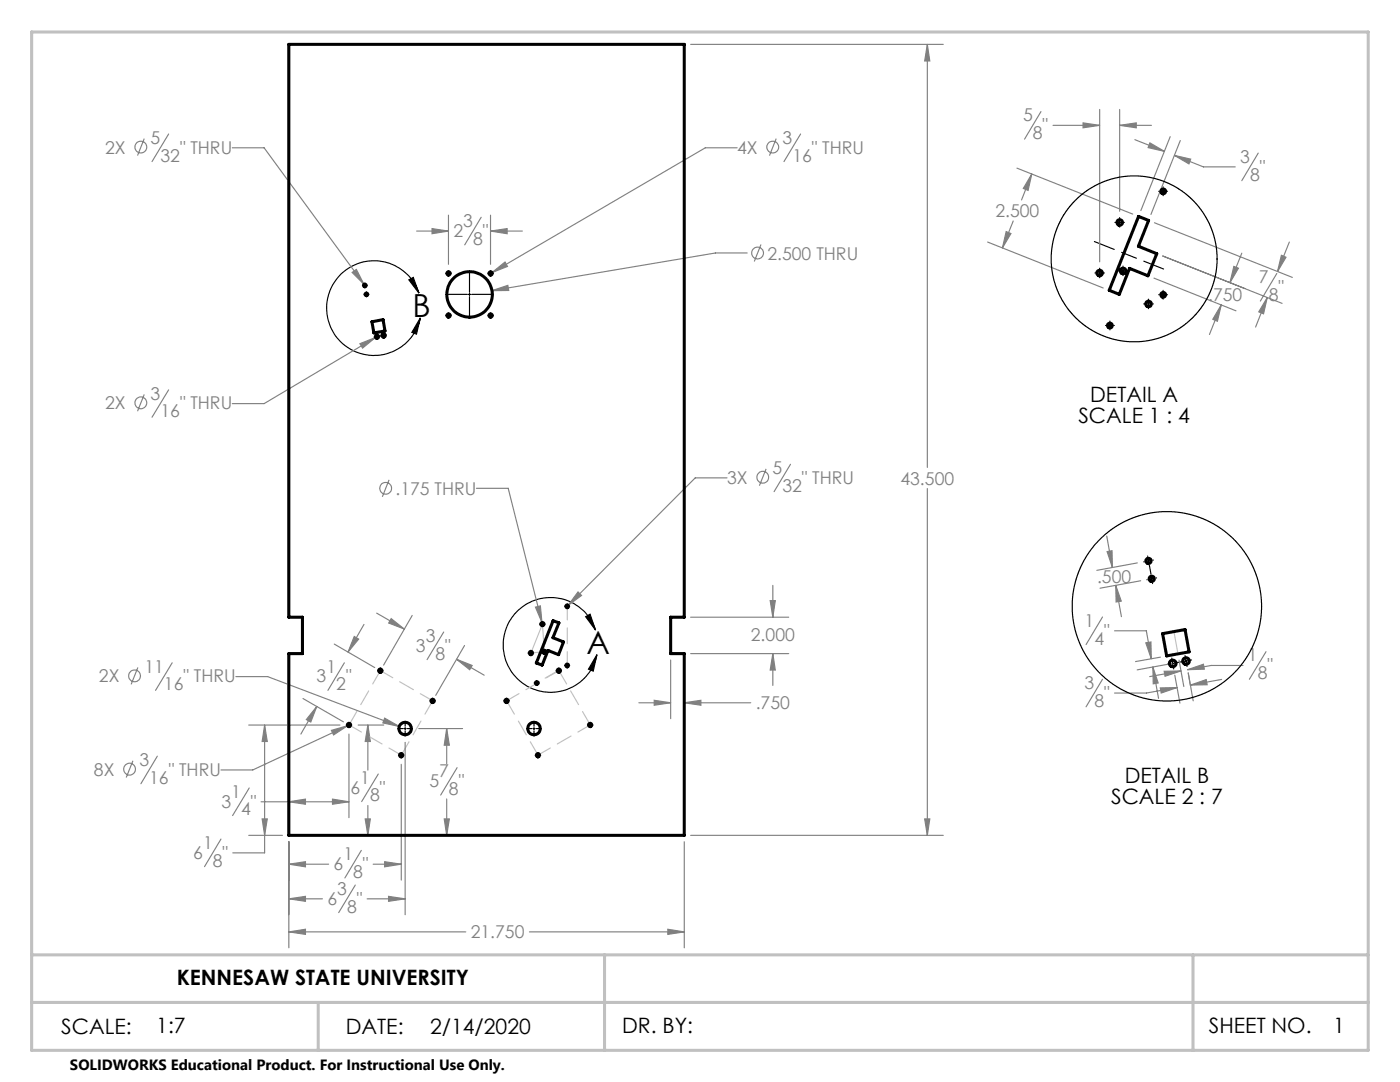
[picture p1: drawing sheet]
<svg xmlns="http://www.w3.org/2000/svg" width="279mm" height="216mm" viewBox="0 0 279 216" stroke-linecap="round" stroke-linejoin="round" font-family="sans-serif">
<g fill="none" stroke="#808080" stroke-width=".23">
<path d="M137.8 8.9h50.4M185.1 8.9l.5 3.3h-1.1zM185.1 8.9v84.4M28.8 27.7l-1.4 3.3M33.7 26.7l-3.4 5.5M46.4 29.5h6.3l19.9 27.2M147.1 29.5h-6.3l-42.6 24.9M154.9 27.7l-1.3 3.3M159.8 26.7l-3.3 5.5M203 33.5l23.1 9.2M205.9 34.7l-.7 3.3-1-.4zM205.9 34.7l-2 5.2"/>
<path d="M207.8 22.3l-3.3 5.5M210.1 25h9.4M216.1 24.5l3.4 .5-3.4 .5zM219.5 21.8v30.4M223.4 25l3.4-.5v1zM223.4 21.8v20.4M223.4 25h6.4M226.5 27.9l5.9 2.3M229.5 28.5l2.9 1.7-3.3-.7zM233.5 27.3l-5.8 14.7M234.4 31l3.2 .7-.3 1zM234.4 31l5.8 2.3h6.3"/>
<path d="M235.5 28l-5.8 14.8M251.1 30.6l-3.3 5.5M70.3 54.4l.8-.6 1.5 2.9zM83.1 46.1h6.4M86.2 45.6l3.3 .5-3.3 .5zM89.5 42.9v9.8M96 43.4l-3.3 5.5M97.9 46.1l3.3-.5v1zM97.9 42.9v9.8M97.9 46.1h6.3M98.2 58l3.2-1.1 .1 1.1zM98.2 54.4l2.6-2.1 .5 .9z"/>
<path d="M149.1 50.5h-6.3l-44.6 7.5M151.9 48.8l-1.4 3.4M197.1 48.3l23.1 9.2M200.8 46.2l1 .4-1.7 2.9zM202.2 44.1l-2.1 5.4M230.3 55.5l16.4 6.5M230.4 44.4l27.5 11M232.1 51.1l23.8 9.4M246.2 53.2l1 .3-1.7 2.9zM247.8 50.5l-2.3 5.9M252.9 59.4l-.7 3.2-1-.4zM252.9 59.4l-2.3 5.9"/>
<path d="M254.8 54.6l-3.3 5.5M255.7 50.9l.9 .4-1.6 2.9zM257.3 48.3l-2.3 5.9M28.8 78.7l-1.4 3.4M33.7 77.8l-3.4 5.5M71.8 68.6l3.1-1.3-2.5 2.2zM74.9 67.3l-22.2 13.2h-6.3M243.7 60.8l-.7 3.3-1-.4zM243.7 60.8l-2.3 5.9M77.6 95.7l-1.3 3.4M95.1 97.4h6.3l6.8 26.8M145.1 95.4h-6.4l-25.3 25.4"/>
<path d="M152.9 93.6l-1.3 3.3M157.8 92.6l-3.3 5.5M185.1 97.5v69.2M115.4 118.1l.7 .7-2.7 2zM153.7 119.8h1l-.5 3.4zM154.2 116.8v6.4M220.9 107l1.1 6.2M220.9 110.1l1-.2 .1 3.3zM222.7 116.8l1.1 3.1-1.1 .2zM222.7 116.8l1.1 6.2M227 112.3l-8.1 1.5M227.6 115.9l-8.1 1.5"/>
<path d="M27.5 133.2l-1.3 3.4M34.4 132.3l-3.4 5.5M47.1 135h6.3l26.3 10M60.5 139.4l8 4.6M66.7 128.5l8.1 4.7M68.7 132.3l-3.3 5.5M70.7 127l.9 .5-2.1 2.6zM72.6 124.6l-3.1 5.5M75.2 122.3l5.5 3.2M78.1 123.4l2.6 2.1-3.1-1.2zM82.3 122.8l-5.7 9.9M88.5 126.1l-3.3 5.5"/>
<path d="M91.1 131.6l3.1 1.2-.5 .8zM91.1 131.6l5.5 3.1M92.7 128.8l-5.7 9.9M106.9 121.1l.9-.2 .4 3.3zM130.6 139.7l3.2 .5-3.2 .5zM133.8 131.7v11.7M137.8 123.2h19.6M137.8 130.4h19.6M154.2 130.4l.5 3.3h-1zM154.2 130.4v6.4M220 135.5l-3.3 5.5M220 123.1l-3.3 5.5"/>
<path d="M222.4 125.9h6.4l1 5.5M228.7 128.3l1-.2 .1 3.3zM230.1 133.1l1 3.2-.9 .2zM230.1 133.1l1.1 6.2M231.6 137.3l3.3-.1-3.2 1.1zM231.6 131.1l-5 .9M232.3 133.9h3.4l-3.2 1zM233.9 132.4l-7 1.3M234.5 134.7l1 5.6M234.9 137.2l-6.1 1.1h-6.4M235.3 131.7l1 5.3M235.7 133.9l-6.3 1.1"/>
<path d="M237 133.6l3.2-1.1 .1 1zM237.6 136.7l3.1-1.1 .2 1zM237.6 136.7l-.5-2.4 1 5.5M243.8 135.6l-6.2 1.1M248.1 132.8h-6.4l-4.7 .8M252.7 130l-3.4 5.5M26.5 151.8l-1.3 3.4M31.4 150.9l-3.3 5.5M49.6 144.7h18.2M49.7 157.2l-3.3 5.5M52.1 160h17.5M52.8 144.7l.5 3.3h-1z"/>
<path d="M52.8 144.7v25.5h-6.3M57.6 160l3.4-.5v1zM63.2 141l-1.2 3.1-.9-.5zM63.2 141l-3.2 5.5M66.1 145.7l3.3-.9-2.8 1.8zM66.4 159.5l3.2 .5-3.2 .5zM69.4 144.8l-19 8.8h-6.3M69.6 146.5v16.7M71.5 144.7h5.1M73.4 144.7l.5 3.3h-1zM73.4 144.7v9M75.5 154.4l-3.3 5.5"/>
<path d="M76.8 143.3l2.9 1.7-3.3-.7zM80.1 152.5v23.1M80.9 148.1v34.4M83.6 145.4h8.7M89.1 145.4l.6 3.3h-1zM89.1 145.4v7M89.1 159.4v7.3M91.2 153.2l-3.3 5.4M127.5 140.2h6.3M136.6 140.2l3.3-.5v1zM136.6 140.2h13.2M44.1 167.4l-3.3 5.5"/>
<path d="M49.6 166.7h6.8M52.3 163.4h1l-.5 3.3zM57.6 179.4l3.4-.5v.9zM57.6 172.4l3.4-.5v1.1zM57.6 168v21.1M57.6 179.4h6.7M57.6 172.4h8M70.9 176.6l-3.3 5.5M72.1 169.7l-3.3 5.5M72.9 163.4h1l-.5 3.3zM73.3 179.4h7.6M73.4 160.7v6"/>
<path d="M74.5 172.4h5.6M76.8 171.9l3.3 .5-3.3 .6zM77.5 178.9l3.4 .5-3.4 .4zM88.7 163.4h1l-.6 3.3zM136.6 168v21.1M137.8 166.7h50.4M184.5 163.4h1.1l-.5 3.3zM57.6 185.9l3.4-.5v1zM57.6 185.9h35.4M105.7 185.9h30.9M133.3 185.4l3.3 .5-3.3 .5z"/>
<circle cx="28.1" cy="29.4" r="1.18"/>
<circle cx="154.2" cy="29.4" r="1.18"/>
<circle cx="151.2" cy="50.5" r="1.18"/>
<circle cx="28.1" cy="80.4" r="1.17"/>
<circle cx="77" cy="97.4" r="1.18"/>
<circle cx="152.2" cy="95.2" r="1.18"/>
<circle cx="26.9" cy="134.9" r="1.19"/>
<circle cx="25.9" cy="153.5" r="1.17"/>
</g>
<g fill="none" stroke="#000" stroke-width=".23">
<path d="M231.2 38.2h.2M231.7 38.2h.9M232.1 37.3v.1M232.1 37.8v.8M232.1 39v.1M232.9 38.2h.1M72.3 56.9h.1M72.6 56.9h.4M72.6 58.7h.1M72.8 56.5h.1M72.8 56.7v.5M72.8 57.4h.1"/>
<path d="M72.9 58.7h.4M73.1 58.2v.1M73.1 58.5v.4M73.1 59.2h.1M73.3 56.9h.1M73.6 58.7h.1M81.6 55.8l.9-.4 1.1 3.1zM83.6 58.5a9.5 9.5 0 0 0-14.8-4.4 9.5 9.5 0 0 0 .9 15.4 9.5 9.5 0 0 0 14.2-6.1M88.9 58.7h4.4M89 54.5h.1M89.3 54.5h.4M89.5 54v.1"/>
<path d="M89.5 54.3v.5M89.5 55v.1M90 54.5h.1M93.5 58.7h.4M93.7 54v4.3M93.7 58.5v.5M93.7 59.2v4.3M94.2 58.7h4.3M97.4 54.5h.1M97.7 54.5h.4M97.9 54v.1M97.9 54.3v.5"/>
<path d="M97.9 55v.1M98.4 54.5h.1M218.5 54.5h.2M219.1 54.5h.8M219.5 53.5v.2M219.5 54.1v.8M219.5 55.3v.1M220.2 54.5h.2M222.5 44.4h.2M223.1 44.4h.8M223.2 54h.1M223.4 43.4v.2"/>
<path d="M223.4 44v.8M223.4 45.2v.1M223.7 54h.8M224.1 53.1v.2M224.1 53.7v.8M224.1 54.9v.1M224.3 44.4h.1M224.9 54h.2M229.2 59.7v.2M231.2 58.8h.2M231.7 58.8h.9M232.1 57.9v.1"/>
<path d="M232.1 58.4v.8M232.1 59.6v.1M232.9 58.8h.1M74.7 67.3h.1M75.1 66.6v.1M75.2 67v.2M75.2 67.2h-.2M75.2 67.2v.2M75.3 67.6v.1M75.5 67.1l-.3 .1M76.4 66.4l.1 .1M76.5 66.7l.1 .3"/>
<path d="M76.6 67h-.3M76.6 67v.2M76.6 67.4l.1 .1M76.8 66.9l-.2 .1M77 66.9h.1M83.9 63.4l-.8 3.3-.9-.4zM89 62.9h.1M89.3 62.9h.4M89.5 62.4v.1M89.5 62.7v.5M89.5 63.4v.1M90 62.9h.1"/>
<path d="M97.4 62.9h.1M97.7 62.9h.4M97.9 62.4v.1M97.9 62.7v.5M97.9 63.4v.1M98.4 62.9h.1M220.6 64.9h.1M221.1 64.9h.8M221.5 64.1v.1M221.5 64.6v.7M221.5 65.8h.1M222.3 64.9h.1"/>
<path d="M228.2 60.6h.2M228.8 60.6h.8M229.2 60.3v.8M229.2 61.5v.1M230 60.6h.2M228.3 112.1h-.1M228.9 115.7h.1M229 110.9l.1 .1M229.1 111.5l.1 .4M229.2 111.9l-.4 .1M229.2 111.9l.1 .5M229.7 111.8l-.5 .1"/>
<path d="M229.8 115v.5M229.8 115.5l-.4 .1M229.8 115.5l.1 .5M230 116.4v.1M230.1 111.8h.1M230.3 115.4l-.5 .1M230.8 115.3h.1M75.4 133.8h.1M75.7 133.8h.4M75.9 133.3v.1M75.9 133.6v.5M75.9 134.3v.1"/>
<path d="M76.3 133.8h.1M85.8 139.8h.1M86.1 139.8h.5M86.3 139.3v.1M86.3 139.6v.5M86.8 139.8h.1M100.5 139.8h.1M100.9 139.8h.4M101.1 139.3v.1M101.1 139.6v.5M101.6 139.8h.1M105.4 130.3h.1"/>
<path d="M105.7 130.3h.5M105.9 129.8v.1M105.9 130.1v.4M105.9 130.7v.1M106.4 130.3h.1M106.6 136.3h.1M106.9 136.3h.5M107.1 135.8h.1M107.1 136.1v.4M107.1 136.7v.1M107.6 136.3h.1M107.7 124.5h.1"/>
<path d="M108 124.5h.5M108.1 130.1h.1M108.2 124v.1M108.2 124.3v.5M108.2 125v.1M108.4 130.1h.4M108.6 129.5v.1M108.6 129.8v.5M108.6 130.5v.1M108.7 124.5h.1M109.1 130.1h.1M111 133.8h.1"/>
<path d="M111.3 133.8h.5M111.5 133.3v.1M111.5 133.6v.5M111.5 134.3v.1M112 133.8h.1M112.7 132.8h.1M112.7 121h.1M113 132.8h.4M113 121h.4M113.2 120.5h.1M113.2 120.8v.4M113.2 121.4v.1"/>
<path d="M113.2 132.3h.1M113.2 132.5v.5M113.2 133.2v.1M113.7 132.8h.1M113.7 121h.1M116.9 123l.9-.4 1.1 3.1zM118.9 125.7a9.4 9.4 0 0 0-14.9-4.4 9.4 9.4 0 0 0 .9 15.4 9.4 9.4 0 0 0 14.2-6.1M119.1 130.6l-.7 3.3-1-.4zM233.2 132.5l-.3 .1M233.9 131.3v.2M234 131.9v.5M234 132.4l.1 .4"/>
<path d="M234 132.4l-.4 .1M234.2 133.3v.2M234.5 132.3l-.5 .1M236.5 130.8v.2M236.6 131.4l.1 .5M236.7 131.9l.1 .5M236.7 131.9l-.4 .1M236.9 132.8v.2M237.1 131.8l-.4 .1M237.8 131.7h-.2M69.1 144.7h.1M69.4 144.7h.5"/>
<path d="M69.6 144.1v.1M69.6 144.4v.5M69.6 145.1v.1M70.1 144.7h.1M79.4 145.4h1M79.5 150.7h.1M79.8 150.7h.5M80.1 150.1v.1M80.1 150.5v.4M80.1 151.1v.1M80.5 150.7h.1M80.6 145.4h.5"/>
<path d="M80.9 143.9v1M80.9 145.2v.4M80.9 145.8v1.1M81.3 145.4h1M86.3 140.3v.1M101.1 140.3v.1M105.1 145.4h1M106.4 145.4h.4M106.6 143.9v1M106.6 145.2v.4M106.6 145.8v1.1M106.8 150.7h.1"/>
<path d="M107 145.4h1.1M107.1 150.7h.5M107.4 150.1v.1M107.4 150.5v.4M107.4 151.1v.1M107.8 150.7h.1M117.2 144.7h.1M117.5 144.7h.5M117.8 144.1v.1M117.8 144.4v.5M117.8 145.1v.1M118.3 144.7h.1"/>
</g>
<path d="M75.7 67.1l.4-.1M229.4 112.8l.3 1.8M235.8 132l-.8 .2" fill="none" stroke="#000" stroke-width=".23" stroke-dasharray="19 1.6 3.2 1.6"/>
<path d="M218.4 48.2l13.8 5.5" fill="none" stroke="#000" stroke-width=".23" stroke-dasharray="19 1.6 3.2 1.6" stroke-dashoffset="14.8"/>
<path d="M113.2 121v11.8" fill="none" stroke="#c0c0c0" stroke-width=".23" stroke-dasharray="19 1.6 3.2 1.6" stroke-dashoffset="16.3"/>
<path d="M113.2 132.8l-6.1 3.5" fill="none" stroke="#c0c0c0" stroke-width=".23" stroke-dasharray="19 1.6 3.2 1.6" stroke-dashoffset="18.7"/>
<path d="M75.9 133.8l10.4 6M111.5 133.8l-10.4 6M69.7 144.7l10.4 6M107.4 150.7l10.4-6" fill="none" stroke="#c0c0c0" stroke-width=".23" stroke-dasharray="19 1.6 3.2 1.6" stroke-dashoffset="16.2"/>
<path d="M75.9 133.8l-6.2 10.9M86.3 139.8l-6.2 10.9M101.1 139.8l6.3 10.9M117.8 144.7l-6.3-10.9" fill="none" stroke="#c0c0c0" stroke-width=".23" stroke-dasharray="19 1.6 3.2 1.6" stroke-dashoffset="16"/>
<path d="M106 130.3l2.3-5.8M108.3 124.5l.3 5.5M108.6 130l-2.6 .3M234.3 126l.8 4.5" fill="none" stroke="#c0c0c0" stroke-width=".23" stroke-dasharray="19 1.6 3.2 1.6"/>
<path d="M6.3 6.4h266.7v203.2h-266.7zM6.3 190.5h266.7M120.7 190.5v19.1M238.1 190.5v19.1M6.3 200h266.7M63.5 200v9.6" fill="none" stroke="#c0c0c0" stroke-width=".61"/>
<path d="M116.9 123l.9-.4 1.1 3.1zM119.1 130.6l-.7 3.3-1-.4zM81.6 55.8l.9-.4 1.1 3.1zM83.9 63.4l-.8 3.3-.9-.4z" fill="#000"/>
<g fill="#808080">
<path d="M78.1 123.4l2.6 2.1-3.1-1.2zM91.1 131.6l3.1 1.2-.5 .8zM70.7 127l.9 .5-2.1 2.6zM63.2 141l-1.2 3.1-.9-.5zM232.3 133.9h3.4l-3.2 1zM237 133.6l3.2-1.1 .1 1z"/>
<path d="M98.2 58h3.3l-.1-1.1zM98.2 54.4l3.1-1.2-.5-.9zM70.3 54.4l2.3 2.3-1.5-2.9zM71.8 68.6l.6 .9 2.5-2.2zM106.9 121.1l1.3 3.1-.4-3.3zM115.4 118.1l-2 2.7 2.7-2zM66.1 145.7l.5 .9 2.8-1.8zM76.8 143.3l-.4 1 3.3 .7zM184.5 163.4h1.1l-.5 3.3zM185.1 8.9l.5 3.3h-1.1zM57.6 185.9l3.4-.5v1zM133.3 185.4l3.3 .5-3.3 .5zM130.6 139.7l3.2 .5-3.2 .5zM136.6 140.2l3.3-.5v1zM153.7 119.8h1l-.5 3.4zM154.2 130.4l.5 3.3h-1zM89.1 145.4l.6 3.3h-1zM88.7 163.4h1l-.6 3.3zM77.5 178.9l3.4 .5-3.4 .4zM57.6 179.4l3.4-.5v.9zM86.2 45.6l3.3 .5-3.3 .5zM97.9 46.1l3.3-.5v1zM66.4 159.5l3.2 .5-3.2 .5zM57.6 160l3.4-.5v1zM76.8 171.9l3.3 .5-3.3 .6zM57.6 172.4l3.4-.5v1.1zM73.4 144.7l.5 3.3h-1zM72.9 163.4h1l-.5 3.3zM52.8 144.7l.5 3.3h-1zM52.3 163.4h1l-.5 3.3zM205.9 34.7l-.7 3.3-1-.4zM200.8 46.2l1 .4-1.7 2.9zM252.9 59.4l-.7 3.2-1-.4zM255.7 50.9l.9 .4-1.6 2.9zM243.7 60.8l-.7 3.3-1-.4zM246.2 53.2l1 .3-1.7 2.9zM234.4 31l3.2 .7-.3 1zM229.5 28.5l2.9 1.7-3.3-.7zM223.4 25l3.4-.5v1zM216.1 24.5l3.4 .5-3.4 .5zM237.6 136.7l3.1-1.1 .2 1zM231.6 137.3l3.3-.1-3.2 1.1zM230.1 133.1l1 3.2-.9 .2zM228.7 128.3l1-.2 .1 3.3zM220.9 110.1l1-.2 .1 3.3zM222.7 116.8l1.1 3.1-1.1 .2z"/>
</g>
<g fill="none" stroke="#000" stroke-width=".61">
<path d="M57.6 8.9h79v114.3h-2.8v7.2h2.8v36.3h-79v-36.3h2.8v-7.2h-2.8zM227.2 43.2l2 .8-2 5.1 3.7 1.5-1.8 4.4-3.7-1.4-2 5.1-2-.8zM74.2 64.2l2.2-.4 .4 2.2-2.2 .4zM110.4 123.9l1.1 .4-1.2 2.9 2.2 .9-1 2.5-2.1-.8-1.2 2.9-1.2-.4zM232 126.4l4.5-.8 .8 4.5-4.5 .8z"/>
<circle cx="232.1" cy="38.2" r=".48"/>
<circle cx="72.8" cy="56.9" r=".27"/>
<circle cx="73.1" cy="58.7" r=".25"/>
<circle cx="89.5" cy="54.6" r=".33"/>
<circle cx="93.7" cy="58.7" r="4.5"/>
<circle cx="97.9" cy="54.6" r=".33"/>
<circle cx="219.5" cy="54.5" r=".56"/>
<circle cx="223.5" cy="44.4" r=".56"/>
<circle cx="224.1" cy="54.1" r=".56"/>
<circle cx="232.1" cy="58.8" r=".48"/>
<circle cx="75.2" cy="67.2" r=".33"/>
<circle cx="76.6" cy="66.9" r=".34"/>
<circle cx="89.5" cy="63" r=".33"/>
<circle cx="97.9" cy="63" r=".33"/>
<circle cx="221.5" cy="65" r=".48"/>
<circle cx="229.2" cy="60.7" r=".56"/>
<circle cx="229.2" cy="111.9" r=".52"/>
<circle cx="229.8" cy="115.5" r=".53"/>
<circle cx="75.9" cy="133.8" r=".33"/>
<circle cx="86.3" cy="139.8" r=".32"/>
<circle cx="101.1" cy="139.8" r=".32"/>
<circle cx="106" cy="130.3" r=".33"/>
<circle cx="107.1" cy="136.3" r=".28"/>
<circle cx="108.3" cy="124.5" r=".32"/>
<circle cx="108.6" cy="130.1" r=".32"/>
<circle cx="111.5" cy="133.8" r=".33"/>
<circle cx="113.2" cy="132.8" r=".28"/>
<circle cx="113.2" cy="121" r=".27"/>
<circle cx="234" cy="132.4" r=".67"/>
<circle cx="236.7" cy="131.9" r=".65"/>
<circle cx="69.7" cy="144.7" r=".33"/>
<circle cx="80.1" cy="150.7" r=".33"/>
<circle cx="80.8" cy="145.4" r="1.24"/>
<circle cx="106.6" cy="145.4" r="1.25"/>
<circle cx="107.3" cy="150.7" r=".32"/>
<circle cx="117.8" cy="144.7" r=".33"/>
</g>
<g fill="none" stroke="#000" stroke-width=".23">
<circle cx="226.3" cy="51.7" r="16.6"/>
<circle cx="232.9" cy="121" r="18.9"/>
</g>
<g font-size="6.3">
<text x="82.3" y="63.3">B</text>
<text x="117" y="130.5">A</text>
</g>
<g font-size="4.2">
<text x="217.6" y="80.2">DETAIL A</text>
<text x="215.2" y="84.3">SCALE 1 : 4</text>
<text x="221.7" y="160.4">SCALE 2 : 7</text>
<text x="224.5" y="156.2">DETAIL B</text>
<text x="35.3" y="196.6">KENNESAW STATE UNIVERSITY</text>
<text x="12.2" y="206.3">SCALE:</text>
<text x="31.2" y="206.1">1:7</text>
<text x="69" y="206.3">DATE:</text>
<text x="85.8" y="206.3">2/14/2020</text>
<text x="124.2" y="206.1">DR. BY:</text>
<text x="241.3" y="206.1">SHEET NO.</text>
<text x="266.1" y="206.1">1</text>
</g>
<g font-size="3.5" fill="#808080">
<text x="30.1" y="28.7">5</text>
<text x="156.2" y="28.7">3</text>
<text x="204.2" y="24.2">5</text>
<text x="206.1" y="27.8">8</text>
<text x="208.1" y="26.2">&quot;</text>
<text x="21" y="30.7">2X</text>
<text x="32" y="32.2">32</text>
<text x="35.9" y="30.7">&quot; THRU</text>
<text x="147.1" y="30.7">4X</text>
<text x="158.1" y="32.2">16</text>
<text x="162" y="30.7">&quot; THRU</text>
<text x="247.5" y="32.5">3</text>
<text x="251.4" y="34.5">&quot;</text>
<text x="249.5" y="36.1">8</text>
<text x="90.5" y="47.3">2</text>
<text x="92.5" y="45.3">3</text>
<text x="96.4" y="47.3">&quot;</text>
<text x="198.7" y="43.3">2.500</text>
<text x="94.4" y="48.9">8</text>
<text x="153.1" y="51.8">2.500 THRU</text>
<text x="251.2" y="56.5">7</text>
<text x="255.1" y="58.5">&quot;</text>
<text x="241.1" y="60.1">.750</text>
<text x="253.2" y="60.1">8</text>
<text x="21" y="81.7">2X</text>
<text x="30.1" y="79.7">3</text>
<text x="32" y="83.3">16</text>
<text x="35.9" y="81.7">&quot; THRU</text>
<text x="154.2" y="94.6">5</text>
<text x="78.9" y="98.8">.175 THRU</text>
<text x="145.1" y="96.5">3X</text>
<text x="156.1" y="98.1">32</text>
<text x="160.1" y="96.5">&quot; THRU</text>
<text x="179.7" y="96.7">43.500</text>
<text x="218.9" y="116.4">.500</text>
<text x="216.4" y="125.1">1</text>
<text x="83" y="130">3</text>
<text x="85" y="128.1">3</text>
<text x="86.9" y="131.6">8</text>
<text x="88.9" y="130">&quot;</text>
<text x="149.9" y="128">2.000</text>
<text x="218.4" y="128.6">4</text>
<text x="220.4" y="127.1">&quot;</text>
<text x="249.1" y="132">1</text>
<text x="19.7" y="136.2">2X</text>
<text x="28.8" y="134.2">11</text>
<text x="32.7" y="137.8">16</text>
<text x="36.6" y="136.2">&quot; THRU</text>
<text x="63.2" y="136.2">3</text>
<text x="65.1" y="134.2">1</text>
<text x="67.1" y="137.7">2</text>
<text x="69.1" y="136.2">&quot;</text>
<text x="216.4" y="137.5">3</text>
<text x="251" y="135.5">8</text>
<text x="253" y="133.9">&quot;</text>
<text x="150.8" y="141.5">.750</text>
<text x="218.4" y="141">8</text>
<text x="220.4" y="139.5">&quot;</text>
<text x="18.7" y="154.8">8X</text>
<text x="27.8" y="152.8">3</text>
<text x="33.7" y="154.8">&quot; THRU</text>
<text x="87.7" y="155.1">7</text>
<text x="29.8" y="156.4">16</text>
<text x="44.2" y="161.1">3</text>
<text x="46.2" y="159.2">1</text>
<text x="50.1" y="161.1">&quot;</text>
<text x="69.9" y="158.4">6</text>
<text x="71.9" y="156.4">1</text>
<text x="73.9" y="159.9">8</text>
<text x="75.8" y="158.4">&quot;</text>
<text x="85.7" y="157.1">5</text>
<text x="89.6" y="158.7">8</text>
<text x="91.6" y="157.1">&quot;</text>
<text x="48.1" y="162.7">4</text>
<text x="38.6" y="171.4">6</text>
<text x="40.5" y="169.4">1</text>
<text x="42.5" y="172.9">8</text>
<text x="44.4" y="171.4">&quot;</text>
<text x="66.6" y="173.6">6</text>
<text x="68.5" y="171.7">1</text>
<text x="72.4" y="173.6">&quot;</text>
<text x="67.3" y="178.6">3</text>
<text x="70.5" y="175.2">8</text>
<text x="65.4" y="180.5">6</text>
<text x="69.3" y="182.1">8</text>
<text x="71.2" y="180.5">&quot;</text>
<text x="93.9" y="187.3">21.750</text>
</g>
<text font-size="3" x="14" y="213.5">SOLIDWORKS Educational Product. For Instructional Use Only.</text>
</svg>
